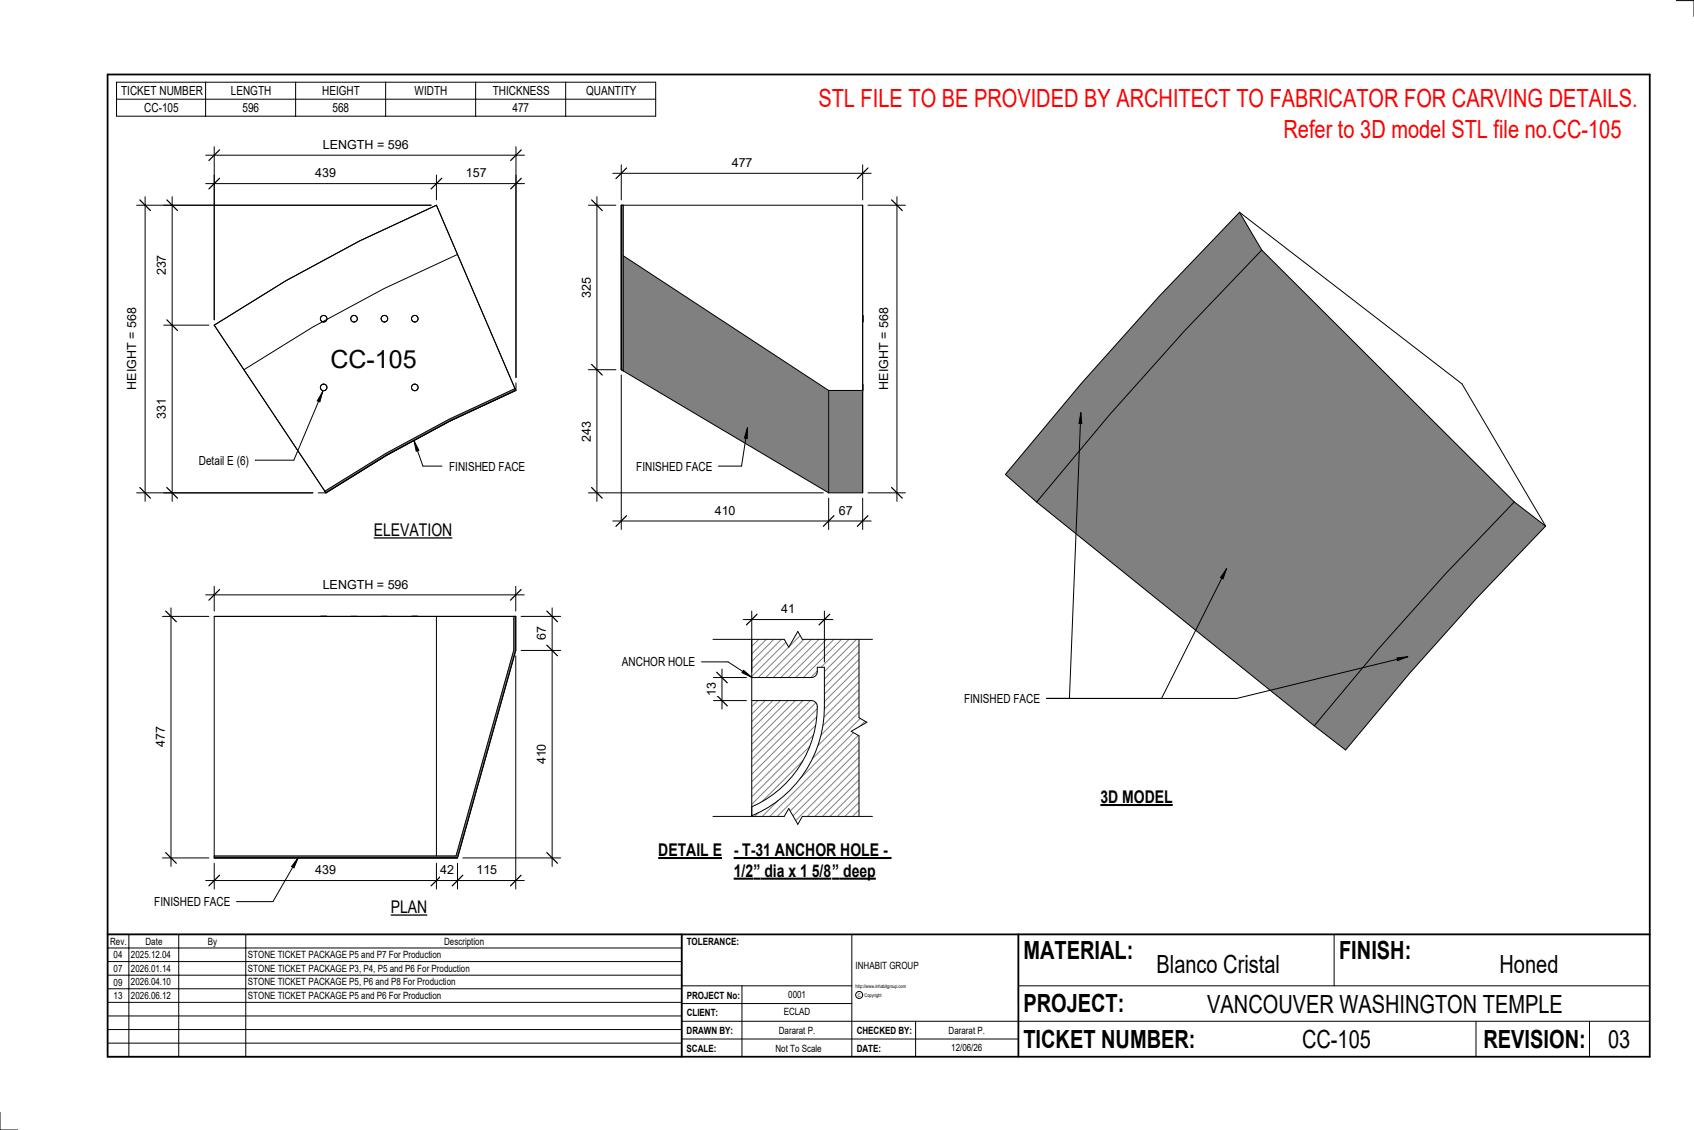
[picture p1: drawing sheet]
<svg xmlns="http://www.w3.org/2000/svg" width="914mm" height="610mm" viewBox="0 0 914 610" stroke-linecap="round" stroke-linejoin="round" font-family="sans-serif">
<g fill="#808080">
<path d="M447 211h19v55h-19z"/>
<path d="M336 138l111 73v55l-111-66z"/>
</g>
<path d="M335 111h1v89l-1-1z" fill="#7c7c7c"/>
<g fill="none" stroke="#000" stroke-width=".54">
<path d="M335 111v64M335 111v88M335 111h131M336 111v89l-1-1M466 111v64M466 111v155M335 137v62M336 138l111 73M466 170v4M335 199l112 67M447 211h19v55M447 211v55"/>
<path d="M466 207v4M447 266h19"/>
</g>
<path d="M175 265l33-21 35-18 35-16v1l-35 16-34 18-33 21z" fill="#7c7c7c"/>
<g fill="none" stroke="#000" stroke-width=".54">
<path d="M236 111l-42 19-40 21-38 24 60 91M236 111l42 100M236 111l11 26M247 137l-40 19-38 20-37 23 44 67M247 137l31 74M278 210l-35 16-35 18-33 21 1 1M278 211l-35 16-34 18-33 21M279 207v4M172 266h4"/>
<circle cx="175" cy="172" r="1.8"/>
<circle cx="191" cy="172" r="1.8"/>
<circle cx="208" cy="172" r="1.8"/>
<circle cx="224" cy="172" r="1.8"/>
<circle cx="175" cy="209" r="1.8"/>
<circle cx="224" cy="209" r="1.8"/>
</g>
<path d="M116 462h130l31-111v-18h1v18l-31 112h-131z" fill="#7c7c7c"/>
<g fill="none" stroke="#000" stroke-width=".54">
<path d="M116 333h120M116 333h162M116 333v130M173 333h2zM175 333h1zM189 333h2zM191 333h2zM206 333h.1M206 333h2M208 333h1zM222 333h2zM224 333h2z"/>
<path d="M236 333h42M236 333v129M277 333v18l-31 111h-130M278 333v18M278 351l-31 112M116 463h120M116 463h131M132 463h115"/>
</g>
<g fill="#808080">
<path d="M669 115l12 20-42 44-40 45-39 47-17-15 40-49 43-47z"/>
<path d="M817 271l17 13-37 39-36 40-35 42-17-13 35-42 36-40z"/>
<path d="M681 135l136 136-37 39-36 40-35 42-149-121 39-47 40-45z"/>
</g>
<path d="M669 115l-43 45-43 47-40 49 17 15M669 115l120 92 45 77M669 115l12 20M681 135l-42 44-40 45-39 47M681 135l136 136M560 271l149 121M817 271l-37 39-36 40-35 42M817 271l17 13M834 284l-37 39-36 40-35 42-17-13" fill="none" stroke="#000" stroke-width=".54"/>
<path d="M406 340v26l33-1 2-1v-4h4a122 122 0 0 1-2 36 63 63 0 0 1-37 44v5h62v-105zM406 378v57a58 58 0 0 0 35-55l-1-2h-2z" fill="#fff"/>
<g fill="none" stroke="#808080" stroke-width=".54">
<path d="M407 340l-1 1M411 340l-5 5M415 340l-9 9M419 340l-13 13M423 340l-17 17M427 340l-21 21M431 340l-25 25M435 340l-26 26M439 340l-26 26M443 340l-26 26M447 340l-26 26M451 340l-25 26"/>
<path d="M455 340l-25 26M459 340l-25 26M463 340l-20 20M467 340l-22 22M468 343l-23 23M468 347l-23 23M468 351l-23 23M468 356l-23 22M468 360l-23 23M409 378l-3 3M413 378l-7 7M417 378l-11 11"/>
<path d="M421 378l-15 15M425 378l-19 19M429 378l-23 23M433 378l-27 28M437 378l-31 32M440 379l-34 35M441 362l-3 4M468 364l-23 23M468 368l-24 23M468 372l-25 25M468 376l-27 26M468 380l-29 29"/>
<path d="M439 397l-33 33M440 391l-34 35M441 387l-35 35M441 382l-35 36M468 384l-36 36M468 388l-57 57M468 392l-53 53M468 396l-49 49M433 410l-22 22M437 403l-31 31M468 400l-45 45M468 404l-41 41"/>
<path d="M468 408l-37 37M468 412l-33 33M468 416l-29 29M409 438l-3 4M420 432l-13 13M468 420l-25 25M468 425l-21 20M468 429l-16 16M468 433l-12 12M468 437l-8 8M468 441l-4 4M468 445h.1"/>
</g>
<path d="M331 93h139M335 89v19M466 89v19M406 340h62v105h-62zM406 378h32h2l1 2a58 58 0 0 1-35 55M406 366l33-1 2-1v-4h4a122 122 0 0 1-2 36 63 63 0 0 1-37 44" fill="none" stroke="#000" stroke-width=".54"/>
<path d="M338 91l-6 5M469 91l-6 5" fill="none" stroke="#000" stroke-width=".67"/>
<path d="M395 84h11v8h-11z" fill="#fff"/>
<path d="M469 111h20M484 106v164M469 266h20" fill="none" stroke="#000" stroke-width=".54"/>
<path d="M481 108l6 6M481 263l6 6" fill="none" stroke="#000" stroke-width=".67"/>
<path d="M473 166h8v44h-8z" fill="#fff"/>
<path d="M318 111h14M322 106v164M318 199h14M318 266h126" fill="none" stroke="#000" stroke-width=".54"/>
<path d="M319 108l6 6M319 197l6 5M319 263l6 6" fill="none" stroke="#000" stroke-width=".67"/>
<g fill="#fff">
<path d="M313 150h7v11h-7z"/>
<path d="M313 227h7v11h-7z"/>
</g>
<path d="M335 202v84M447 269v17M466 269v17M331 281h139" fill="none" stroke="#000" stroke-width=".54"/>
<path d="M338 278l-6 6M450 278l-6 6M469 278l-6 6" fill="none" stroke="#000" stroke-width=".67"/>
<g fill="#fff">
<path d="M386 272h11v7h-11z"/>
<path d="M453 272h7v7h-7z"/>
</g>
<path d="M74 111h159M78 106v164M74 266h95" fill="none" stroke="#000" stroke-width=".54"/>
<path d="M75 108l6 6M75 263l6 6" fill="none" stroke="#000" stroke-width=".67"/>
<path d="M67 166h8v44h-8z" fill="#fff"/>
<path d="M88 111h145M93 106v164M88 175h25M88 266h81" fill="none" stroke="#000" stroke-width=".54"/>
<path d="M90 108l6 6M90 173l6 5M90 263l6 6" fill="none" stroke="#000" stroke-width=".67"/>
<g fill="#fff">
<path d="M84 138h7v11h-7z"/>
<path d="M84 215h7v11h-7z"/>
</g>
<path d="M111 99h172M116 94v79M236 94v14M279 94v110" fill="none" stroke="#000" stroke-width=".54"/>
<path d="M119 96l-6 6M238 96l-5 6M281 96l-5 6" fill="none" stroke="#000" stroke-width=".67"/>
<g fill="#fff">
<path d="M170 90h11v7h-11z"/>
<path d="M252 90h11v7h-11z"/>
</g>
<path d="M116 79v94M279 79v125M111 84h172" fill="none" stroke="#000" stroke-width=".54"/>
<path d="M119 81l-6 6M281 81l-5 6" fill="none" stroke="#000" stroke-width=".67"/>
<g fill="#fff">
<path d="M174 74h46v8h-46z"/>
<path d="M178 186h47v15h-47z"/>
</g>
<path d="M174 211l-1 6-2-1zM174 211l-15 37h-21" fill="none" stroke="#000" stroke-width=".54"/>
<path d="M174 211l-1 6-2-1z" fill="#000"/>
<path d="M107 245h27v7h-27z" fill="#fff"/>
<path d="M116 316v14M278 316v14M111 321h172" fill="none" stroke="#000" stroke-width=".54"/>
<path d="M119 318l-6 6M281 318l-5 6" fill="none" stroke="#000" stroke-width=".67"/>
<path d="M174 311h46v8h-46z" fill="#fff"/>
<path d="M88 333h25M92 328v139M88 463h25" fill="none" stroke="#000" stroke-width=".54"/>
<path d="M89 330l6 5M89 460l6 6" fill="none" stroke="#000" stroke-width=".67"/>
<path d="M83 392h7v11h-7z" fill="#fff"/>
<path d="M278 354v126M111 475h172M116 466v14M236 466v14M247 466v14" fill="none" stroke="#000" stroke-width=".54"/>
<path d="M119 472l-6 6M238 472l-5 6M250 472l-6 6M281 472l-5 6" fill="none" stroke="#000" stroke-width=".67"/>
<g fill="#fff">
<path d="M170 466h11v7h-11z"/>
<path d="M238 466h7v7h-7z"/>
<path d="M257 466h11v7h-11z"/>
</g>
<path d="M281 333h22M298 328v139M281 351h22M250 463h53" fill="none" stroke="#000" stroke-width=".54"/>
<path d="M295 330l6 5M295 348l6 6M295 460l6 6" fill="none" stroke="#000" stroke-width=".67"/>
<g fill="#fff">
<path d="M289 401h7v11h-7z"/>
<path d="M289 338h7v7h-7z"/>
<path d="M464 340h6v105h-6v-48l-5-2 9-5-4-3z"/>
</g>
<path d="M464 340v47l4 3-9 5 5 2v48M379 357h14l13 8M401 362l5 3-5-2z" fill="none" stroke="#000" stroke-width=".54"/>
<path d="M401 362l5 3-5-2z" fill="#000"/>
<g fill="#fff">
<path d="M336 353h39v8h-39z"/>
<path d="M355 453h35v11h-35z"/>
</g>
<path d="M355 463h35" fill="none" stroke="#000" stroke-width="1.1" stroke-linecap="butt"/>
<path d="M385 338h86v7h-38l-2-4-5 8-3-4h-38z" fill="#fff"/>
<path d="M385 345h38l3 4 5-8 2 4h38" fill="none" stroke="#000" stroke-width=".54"/>
<path d="M385 440h38l3-4 5 9 2-5h38v7h-86z" fill="#fff"/>
<path d="M385 440h38l3-4 5 9 2-5h38" fill="none" stroke="#000" stroke-width=".54"/>
<g fill="#fff">
<path d="M396 453h86v11h-86z"/>
<path d="M396 464h11v11h-11z"/>
<path d="M407 464h4v11h-4z"/>
<path d="M411 464h38v11h-38z"/>
<path d="M449 464h4v11h-4z"/>
<path d="M453 464h20v11h-20z"/>
</g>
<path d="M396 463h85M396 474h53M449 474h24" fill="none" stroke="#000" stroke-width="1.1" stroke-linecap="butt"/>
<path d="M385 378h18M385 366h18M390 361v22" fill="none" stroke="#000" stroke-width=".54"/>
<path d="M387 375l6 6M387 363l6 5" fill="none" stroke="#000" stroke-width=".67"/>
<path d="M380 368h8v7h-8z" fill="#fff"/>
<path d="M401 334h49M406 330v33M445 330v27" fill="none" stroke="#000" stroke-width=".54"/>
<path d="M409 331l-6 6M448 331l-6 6" fill="none" stroke="#000" stroke-width=".67"/>
<path d="M422 325h7v7h-7z" fill="#fff"/>
<g fill="none" stroke="#000" stroke-width=".54">
<path d="M905 0h9v9M460 504v66M720 504v28M891 504h-341v37M368 532h92M401 532v38M550 532h341M368 551h523M368 541h92M494 551v19M797 551v19M858 551v19"/>
<path d="M368 561h182M0 600v10h10"/>
<circle cx="464" cy="537" r="1.9"/>
</g>
<path d="M58 40h833v530h-833zM58 504h833M368 504v66M550 504v66" fill="none" stroke="#000" stroke-width=".96"/>
<g fill="#fff">
<path d="M652 534h192v15h-192z"/>
<path d="M513 562h17v6h-17z"/>
<path d="M425 533h10v6h-10z"/>
<path d="M423 543h15v6h-15z"/>
<path d="M420 553h20v6h-20z"/>
<path d="M624 513h68v15h-68z"/>
<path d="M809 513h33v15h-33z"/>
<path d="M512 553h20v6h-20z"/>
<path d="M703 553h37v15h-37z"/>
<path d="M442 45h443v16h-443z"/>
<path d="M868 553h12v15h-12z"/>
<path d="M61 512h5v6h-5z"/>
<path d="M61 520h5v6h-5z"/>
<path d="M61 527h5v6h-5z"/>
<path d="M61 534h5v6h-5z"/>
</g>
<path d="M58 504h310v66h-310zM58 519h310M58 511h310M70 504v66M96 504v66M133 504v66M58 533h310M58 526h310M58 555h310M58 548h310M58 541h310M58 563h310" fill="none" stroke="#000" stroke-width=".54"/>
<path d="M202 281h42v10h-42z" fill="#fff"/>
<path d="M202 290h42" fill="none" stroke="#000" stroke-width=".69" stroke-linecap="butt"/>
<path d="M211 484h20v11h-20z" fill="#fff"/>
<path d="M211 494h20" fill="none" stroke="#000" stroke-width=".69" stroke-linecap="butt"/>
<path d="M594 424h39v12h-39z" fill="#fff"/>
<path d="M594 434h39" fill="none" stroke="#000" stroke-width="1.1" stroke-linecap="butt"/>
<path d="M693 62h184v15h-184z" fill="#fff"/>
<path d="M63 44h291v19h-291zM63 54h291M111 44v19M160 44v19M208 44v19M257 44v19M305 44v19M161 463l-2 5-2-1zM161 463l-14 23h-19" fill="none" stroke="#000" stroke-width=".54"/>
<path d="M161 463l-2 5-2-1z" fill="#000"/>
<path d="M83 483h41v7h-41z" fill="#fff"/>
<path d="M403 231v6l-1-1zM403 231l-3 20h-12" fill="none" stroke="#000" stroke-width=".54"/>
<path d="M403 231v6l-1-1z" fill="#000"/>
<path d="M343 248h41v7h-41z" fill="#fff"/>
<path d="M223 238l3 5h-1z" fill="#000"/>
<path d="M223 238l3 5h-1zM223 238l5 13h11" fill="none" stroke="#000" stroke-width=".54"/>
<path d="M242 248h41v7h-41z" fill="#fff"/>
<path d="M583 223l1 5h-2zM583 223l-6 154M662 307l-2 5h-1zM662 307l-35 70M754 355l6-1-6 2zM760 354l-92 23h-103" fill="none" stroke="#000" stroke-width=".54"/>
<path d="M583 223l1 5h-2zM662 307l-2 5h-1zM754 355l6-1-6 2z" fill="#000"/>
<path d="M520 373h41v8h-41z" fill="#fff"/>
<g font-size="13.5" fill="#f00">
<text x="442" y="58">STL FILE TO BE PROVIDED BY ARCHITECT TO FABRICATOR FOR CARVING DETAILS.</text>
<text x="693" y="75">Refer to 3D model STL file no.CC-105</text>
</g>
<g font-size="13.5">
<text x="178" y="198">CC-105</text>
<text x="552" y="517">MATERIAL:</text>
<text x="723" y="517">FINISH:</text>
<text x="624" y="525">Blanco Cristal</text>
<text x="809" y="525">Honed</text>
<text x="552" y="546">PROJECT:</text>
<text x="652" y="546">VANCOUVER WASHINGTON TEMPLE</text>
<text x="552" y="565">TICKET NUMBER:</text>
<text x="703" y="565">CC-105</text>
<text x="801" y="565">REVISION:</text>
<text x="868" y="565">03</text>
</g>
<g font-size="9.4">
<text x="202" y="289">ELEVATION</text>
<text x="594" y="433">3D MODEL</text>
<text x="355" y="462">DETAIL E</text>
<text x="396" y="462">- T-31 ANCHOR HOLE -</text>
<text x="396" y="473">1/2</text>
<text x="407" y="473">”</text>
<text x="413" y="473">dia x 1 5/8</text>
<text x="449" y="473">”</text>
<text x="455" y="473">deep</text>
<text x="211" y="493">PLAN</text>
</g>
<g font-size="6.7">
<text x="65" y="51">TICKET NUMBER</text>
<text x="125" y="51">LENGTH</text>
<text x="174" y="51">HEIGHT</text>
<text x="224" y="51">WIDTH</text>
<text x="266" y="51">THICKNESS</text>
<text x="316" y="51">QUANTITY</text>
<text x="78" y="60">CC-105</text>
<text x="131" y="60">596</text>
<text x="179" y="60">568</text>
<text x="277" y="60">477</text>
<text x="174" y="80">LENGTH = 596</text>
<text x="170" y="96">439</text>
<text x="252" y="96">157</text>
<text x="395" y="90">477</text>
<text x="90" y="149" transform="rotate(-90 90 149)">237</text>
<text x="319" y="161" transform="rotate(-90 319 161)">325</text>
<text x="74" y="210" transform="rotate(-90 74 210)">HEIGHT = 568</text>
<text x="479" y="210" transform="rotate(-90 479 210)">HEIGHT = 568</text>
<text x="90" y="226" transform="rotate(-90 90 226)">331</text>
<text x="319" y="238" transform="rotate(-90 319 238)">243</text>
<text x="107" y="251">Detail E (6)</text>
<text x="242" y="254">FINISHED FACE</text>
<text x="343" y="254">FINISHED FACE</text>
<text x="386" y="278">410</text>
<text x="453" y="278">67</text>
<text x="174" y="318">LENGTH = 596</text>
<text x="422" y="331">41</text>
<text x="295" y="345" transform="rotate(-90 295 345)">67</text>
<text x="336" y="359">ANCHOR HOLE</text>
<text x="386" y="375" transform="rotate(-90 386 375)">13</text>
<text x="520" y="379">FINISHED FACE</text>
<text x="89" y="403" transform="rotate(-90 89 403)">477</text>
<text x="295" y="412" transform="rotate(-90 295 412)">410</text>
<text x="170" y="472">439</text>
<text x="238" y="472">42</text>
<text x="257" y="472">115</text>
<text x="83" y="489">FINISHED FACE</text>
</g>
<g font-size="5.4">
<text x="59" y="510">Rev.</text>
<text x="79" y="510">Date</text>
<text x="112" y="510">By</text>
<text x="240" y="510">Description</text>
<text x="371" y="510">TOLERANCE:</text>
<text x="61" y="517">04</text>
<text x="71" y="517">2025.12.04</text>
<text x="134" y="517">STONE TICKET PACKAGE P5 and P7 For Production</text>
<text x="61" y="525">07</text>
<text x="71" y="524">2026.01.14</text>
<text x="134" y="524">STONE TICKET PACKAGE P3, P4, P5 and P6 For Production</text>
<text x="462" y="523">INHABIT GROUP</text>
<text x="61" y="532">09</text>
<text x="71" y="532">2026.04.10</text>
<text x="134" y="532">STONE TICKET PACKAGE P5, P6 and P8 For Production</text>
<text x="61" y="539">13</text>
<text x="71" y="539">2026.06.12</text>
<text x="134" y="539">STONE TICKET PACKAGE P5 and P6 For Production</text>
<text x="371" y="539">PROJECT No:</text>
<text x="425" y="538">0001</text>
<text x="371" y="548">CLIENT:</text>
<text x="423" y="548">ECLAD</text>
<text x="371" y="558">DRAWN BY:</text>
<text x="420" y="558">Dararat P.</text>
<text x="462" y="558">CHECKED BY:</text>
<text x="512" y="558">Dararat P.</text>
<text x="371" y="567">SCALE:</text>
<text x="419" y="567">Not To Scale</text>
<text x="462" y="567">DATE:</text>
<text x="513" y="567">12/06/26</text>
</g>
<g font-size="2.7">
<text x="462" y="533">http://www.inhabitgroup.com</text>
<text x="463" y="538">C</text>
<text x="467" y="538">Copyright</text>
</g>
</svg>
